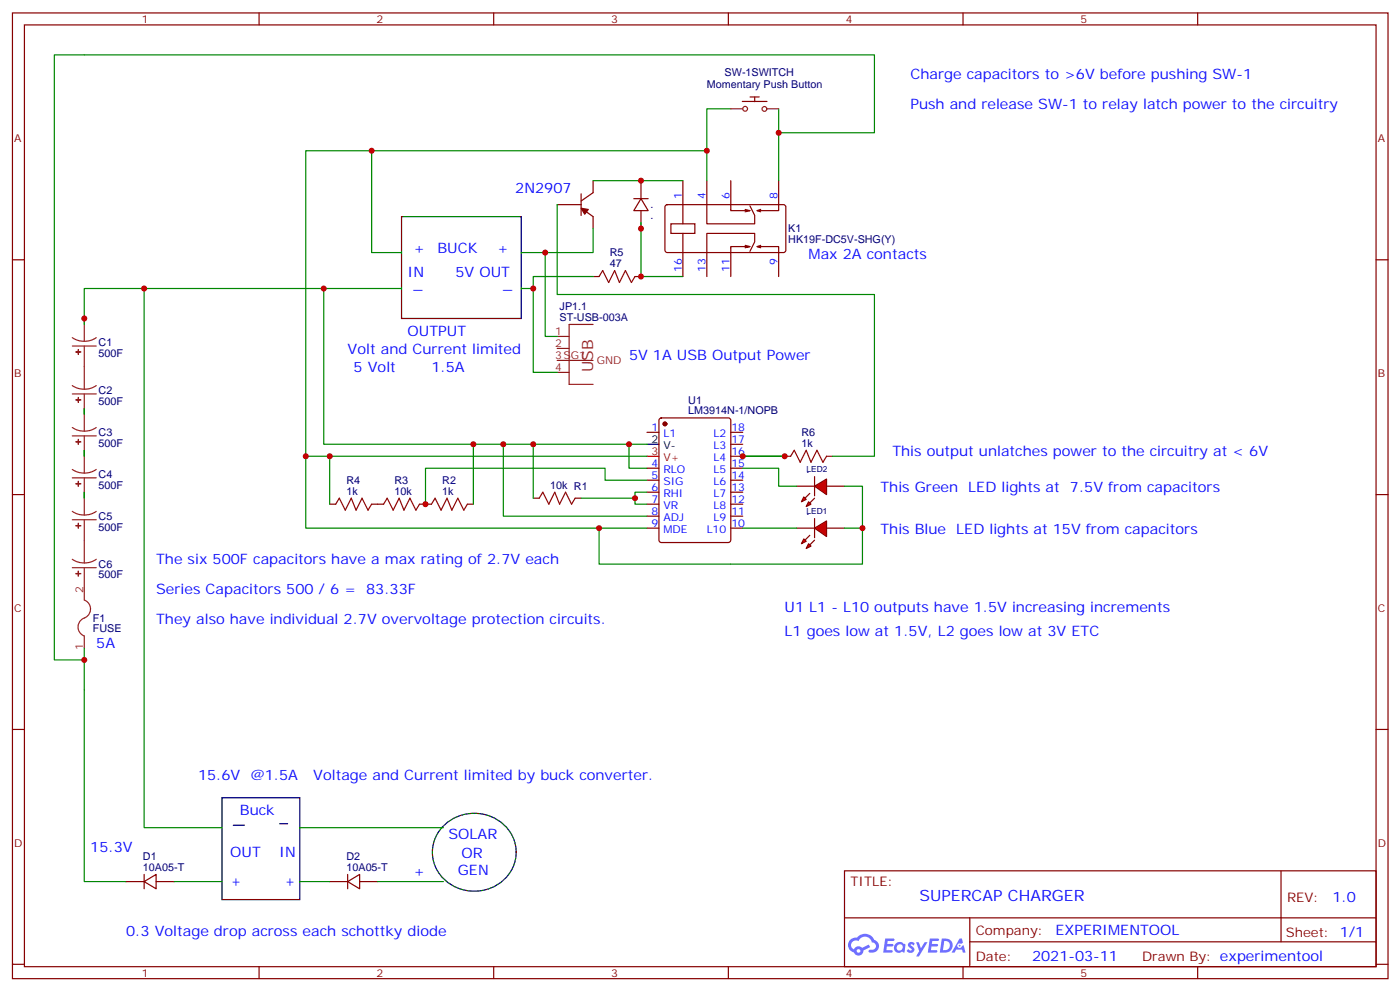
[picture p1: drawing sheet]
<svg xmlns="http://www.w3.org/2000/svg" width="413mm" height="292mm" viewBox="0 0 413 292" stroke-linecap="round" stroke-linejoin="round" font-family="sans-serif">
<g fill="none" stroke="#870000" stroke-width=".35">
<path d="M3.7 3.8h405.3v284.3h-405.3zM7.2 7.3h398.3v277.3h-398.3zM76.3 3.8v3.5M145.5 3.8v3.5M214.6 3.8v3.5M283.8 3.8v3.5M352.9 3.8v3.5M3.7 76.5h3.5M405.5 76.5h3.5M3.7 145.6h3.5M405.5 145.6h3.5M3.7 214.8h3.5"/>
<path d="M405.5 214.8h3.5M248.8 256.4h156.7v28.2h-156.7zM377.5 256.4v20.9M248.9 270.2h156.5M285.8 277.3h119.6M285.8 270.2v14.2M3.7 283.9h3.5M76.3 284.6v3.5M145.5 284.6v3.5M214.6 284.6v3.5M283.8 284.6v3.5M352.9 284.6v3.5"/>
<path d="M405.5 283.9h3.5"/>
</g>
<g fill="#5487ff">
<path d="M267.8 277.6a1.22 1.22 0 0 1 1.8 .2l-.4 .6a.47 .47 0 0 0-.4-.4 .47 .47 0 0 0-.5 .2l.2 .2a1.14 1.14 0 0 1 .8 1.8 1.14 1.14 0 0 1-2 0l-.2-.2 .5-.6 .7 .5a.29 .29 0 0 0 .4-.3 .29 .29 0 0 0-.3-.3 1.04 1.04 0 0 1-.6-1.7z"/>
<path d="M260.8 276.3h2.4l.3 .2-.1 .5-1.8 .1-.2 .8h1.6l.3 .4-.4 .4h-1.6l-.1 1.1h1.7l.2 .3-.2 .3-2.7 .1z"/>
<path d="M274 276.3h2.3l.4 .2-.2 .5-1.8 .1-.1 .8h1.5l.3 .4-.3 .4h-1.6l-.2 1.1h1.7l.2 .3-.2 .3-2.6 .1z"/>
<path d="M282.7 276.3h.7l.4 1.3-.6 .3a.69 .69 0 0 0-1.1 .3 .69 .69 0 0 0 .5 .9 .69 .69 0 0 0 .9-.6l.4-.2 .6 2.2h-.8l-.2-.9h-1.7l-.5 .9h-.9z"/>
<path d="M270 277.4h.7l.7 1.8 1.1-1.8h.8l-2.5 4.2h-.9l1-1.5z"/>
<path d="M277.5 276.3l-.6 4.2h1.4a2.11 2.11 0 0 0 2.4-2.1 2.11 2.11 0 0 0-2.5-2.1zM278.2 277.1a1.39 1.39 0 0 1 1.7 1.4 1.39 1.39 0 0 1-1.8 1.3h-.2z"/>
<path d="M263.8 277.9a1.54 1.54 0 0 0 0 2.2 1.54 1.54 0 0 0 2.1 .1l.6 .3 .3-2.3-.1-.3h-.5a1.49 1.49 0 0 0-2.4 0zM264.1 278.9a.95 .95 0 0 1 1.9 0 .95 .95 0 0 1-1.9 0z"/>
<path d="M250.6 276.7a2.18 2.18 0 0 0 1 3.7 1.44 1.44 0 0 0 1.7 .9 1.44 1.44 0 0 0 1.1-1.4l2-1.1-.4-.7-1.9 1a1.47 1.47 0 0 0-2.5 .4 1.39 1.39 0 0 1-.6-1.9 1.39 1.39 0 0 1 2-.5 2.12 2.12 0 0 1 2.1-1.3 2.12 2.12 0 0 1 1.9 1.7 1.14 1.14 0 0 1 1.1 1.4 1.14 1.14 0 0 1-1.6 .7 .43 .43 0 0 0-.6 .4 .43 .43 0 0 0 .4 .5 1.98 1.98 0 0 0 2.6-1.2 1.98 1.98 0 0 0-1.3-2.6 3.1 3.1 0 0 0-5.2-.6l-.9 .1zM252.4 280a.55 .55 0 0 1 1.1 0 .55 .55 0 0 1-1.1 0z"/>
<circle cx="282.8" cy="278.4" r=".26"/>
</g>
<g fill="none" stroke="#8c2424" stroke-width=".35">
<path d="M21.3 99.4l1.7 .8 1.8 .3M24.8 93.8v6.7M28.4 99.4l-1.7 .8-1.9 .3M164.2 99.1h3.5M174.8 95.5h-7.1v17.7h7.1M21.3 113.5l1.7 .8 1.8 .3M21.3 101.9h7.1M21.3 116h7.1M24.8 101.9v12.7M24.8 116v10.9M28.4 113.5l-1.7 .8-1.9 .3M164.2 102.6h3.5"/>
<path d="M164.2 106.1h10.6M164.2 109.6h3.5M21.3 125.9l1.7 .8 1.8 .2M21.3 138.2l1.7 .8 1.8 .3M21.3 128.3h7.1M24.8 128.3v11M28.4 125.9l-1.7 .8-1.9 .2M28.4 138.2l-1.7 .8-1.9 .3M21.3 150.6l1.7 .8 1.8 .2M21.3 140.7h7.1M21.3 153h7.1M24.8 140.7v10.9"/>
<path d="M24.8 153v12.7M28.4 150.6l-1.7 .8-1.9 .2M21.3 164.7l1.7 .8 1.8 .2M21.3 167.1h7.1M24.8 167.1v9.6a2.91 2.91 0 0 1 1.9 3 2.91 2.91 0 0 1-2.4 2.6 2.82 2.82 0 0 0-1.3 2.6 2.82 2.82 0 0 0 1.8 2.4v3.5M28.4 164.7l-1.7 .8-1.9 .2"/>
</g>
<g fill="#8c2424" stroke="#8c2424" stroke-width=".35">
<path d="M22.4 103.6h1.4z"/>
<path d="M23.1 102.9v1.5z"/>
<path d="M22.4 117.7l1.4 .1z"/>
<path d="M23.1 117.1v1.4z"/>
<path d="M22.4 130.1h1.4z"/>
<path d="M23.1 129.4v1.4z"/>
<path d="M22.4 142.4l1.4 .1z"/>
<path d="M23.1 141.7v1.5z"/>
<path d="M22.4 154.8h1.4z"/>
<path d="M23.1 154.1v1.4z"/>
<path d="M22.4 168.9h1.4z"/>
<path d="M23.1 168.2v1.4z"/>
</g>
<g fill="#870000" stroke="#870000" stroke-width=".35">
<path d="M171.2 61.3l2.2 .4-1.1 1.4z"/>
<circle cx="195.9" cy="124.8" r=".53"/>
</g>
<g fill="none" stroke="#870000" stroke-width=".35">
<path d="M171.2 57.1v6.3M174.8 53.2v3.5l-3.6 2.5M186.8 58.5h4.2M188.9 58.5l2.1 3.5h-4.2zM188.9 53.2v5.3M201.2 53.2v12.7M208.3 53.2v12.7h14.1v-2.5l-1.4-2.8M215.3 53.2v8.8h5.7l-1.4-.3M229.4 53.2v8.8h-6.3l1.1-.3M164.2 60.3h7M172.3 62l2.5 1.8v3.5M188.9 62v5.3"/>
<path d="M196.2 60.5l.4-.2h34.5l.5 .7-.1 12.9-.6 .5-34.5-.1-.5-.6v-12.7zM197.7 65.9h7.1v2.8h-7.1zM201.2 68.7v12.7M219.6 73l1.4-.4h-5.7v8.8M219.6 72.2l1.4 .4M221 74l1.4-2.8v-2.5h-14.1v12.7M221 62l-1.4 .4M223.1 62l1.1 .4M224.2 73l-1.1-.4h6.3v8.8M224.2 72.2l-1.1 .4M190.6 127.3h3.6M190.6 137.9h3.6"/>
<path d="M194.4 123.3l.5-.3h19.7l.7 .5v35.5l-.4 .7h-20l-.7-.4v-35.5zM215.3 127.3h3.6M215.3 137.9h3.6M215.3 134.3h3.6M215.3 130.8h3.6M231.2 134.3h1.8M243.6 134.3h1.7M97.2 148.4h1.7M109.5 148.4h3.5M123.6 148.4h3.5M137.7 148.4h1.8M157.1 146.7h1.8"/>
<path d="M169.5 146.7h1.7M190.6 141.4h3.6M190.6 144.9h3.6M190.6 148.4h3.6M190.6 152h3.6M190.6 155.5h3.6M215.3 141.4h3.6M215.3 144.9h3.6M215.3 148.4h3.6M215.3 152h3.6M215.3 155.5h3.6"/>
</g>
<path d="M118.3 63.8h35.3v30h-35.3zM190.6 130.8h3.6M65.4 234.9h22.9v30h-22.9zM131 242.8a12.7 12.7 0 0 1 20.8 5.5 11.8 11.8 0 0 1-13.5 14 11.4 11.4 0 0 1-9-17.5z" fill="none" stroke="#000" stroke-width=".35"/>
<path d="M190.6 134.3h3.6" fill="none" stroke="#f00" stroke-width=".35"/>
<g fill="none" stroke="#008700" stroke-width=".35">
<path d="M229.4 39.1h28.3v-22.9h-241.7v178.1h8.8M229.4 32v21.2M109.5 44.4v30h8.8M174.8 53.2h26.4M153.6 74.4h7.1v24.7h3.5M174.8 67.3v7.1h-14.1M188.9 65.5v15.9h12.3M24.8 95.5v-10.6h17.7v158.8h22.9M95.4 84.9v45.9h95.2M153.6 84.9h3.5v24.7h7.1M24.8 120.2v1.8M24.8 132.6v1.7"/>
<path d="M90.1 134.3v21.2h100.5M97.2 134.3v14.1M148.3 130.8v21.2h42.3M157.1 130.8v15.9M185.3 130.8v7.1h5.3M218.9 134.3h12.3M24.8 144.9v1.8M171.2 146.7h15.9M190.6 144.9h-3.5v3.5h3.5M88.3 243.7h42.4"/>
</g>
<path d="M233 134.3l1-1.7 1.8 3.5 1.8-3.5 1.4 3.5 1.7-3.5 1.8 3.5 1.1-1.8M98.9 148.4l1.1-1.7 1.7 3.5 1.8-3.5 1.4 3.5 1.8-3.5 1.7 3.5 1.1-1.8M113 148.4l1.1-1.7 1.8 3.5 1.7-3.5 1.4 3.5 1.8-3.5 1.8 3.5 1-1.8M127.1 148.4l1.1-1.7 1.8 3.5 1.7-3.5 1.4 3.5 1.8-3.5 1.8 3.5 1-1.8M158.9 146.7l1-1.8 1.8 3.5 1.8-3.5 1.4 3.5 1.8-3.5 1.7 3.5 1.1-1.7" fill="none" stroke="#a10000" stroke-width=".35"/>
<g fill="#f00" stroke="#870000" stroke-width=".35">
<path d="M240 155.5l3.6-2.1v4.6z"/>
<path d="M240 152.7v5.6z"/>
</g>
<g fill="#870000" stroke="#870000" stroke-width=".35">
<path d="M240 159l-1.4 1.4z"/>
<path d="M238.6 157.6l-1.4 1.4z"/>
</g>
<g fill="#f00" stroke="#870000" stroke-width=".35">
<path d="M238.3 160.1l.7 .7-1.4 .7z"/>
<path d="M236.9 158.7l.7 .7-1.5 .7z"/>
</g>
<path d="M174.8 81.4h1.7M187.1 81.4h1.8M234.7 155.5h5.3M243.6 155.5h5.2M37.2 259.6h5.3M42.5 259.6l3.5-2.1v4.2zM42.5 257.5v4.2M46 259.6h5.3M97.2 259.6h5.2M102.4 259.6l3.6-2.1v4.2zM102.4 257.5v4.2M106 259.6h5.3" fill="none" stroke="#870000" stroke-width=".35"/>
<g fill="none" stroke="#008700" stroke-width=".35">
<path d="M215.3 32h-7v21.2M208.3 44.4h-118.2v89.9h100.5M164.2 60.3v26.4h93.5v47.6h-12.4M42.5 84.9h75.8M174.8 81.4h-17.7v3.5M139.5 130.8v17.6M176.5 155.5v10.6h77.6v-10.6h-5.3M190.6 141.4h-12.3v-3.5h-52.9v10.5M218.9 155.5h15.8M24.8 190.8v68.8h12.4M51.3 259.6h14.1M88.3 259.6h8.9"/>
<path d="M111.3 259.6h19.4"/>
</g>
<path d="M176.5 81.4l1.1-1.7 1.8 3.5 1.7-3.5 1.4 3.5 1.8-3.5 1.8 3.5 1-1.8" fill="none" stroke="#a10000" stroke-width=".35"/>
<path d="M218.7 29.9h7.3M221 28.6h2.7M222.4 28.6v1.3" fill="none" stroke="#900" stroke-width=".35"/>
<g fill="none" stroke="#8c2424" stroke-width=".35">
<path d="M215.3 32h3.6M225.9 32h3.5"/>
<circle cx="219.6" cy="32" r=".71"/>
<circle cx="225.3" cy="32.1" r=".71"/>
</g>
<path d="M68.8 243h3.2M82.4 242.5h2.3" fill="none" stroke="#000" stroke-width=".35"/>
<g fill="#f00" stroke="#870000" stroke-width=".35">
<path d="M240 143.2l3.6-2.2v4.6z"/>
<path d="M240 140.3v5.7z"/>
</g>
<g fill="#870000" stroke="#870000" stroke-width=".35">
<path d="M240 146.7l-1.4 1.4z"/>
<path d="M238.6 145.3l-1.4 1.4z"/>
</g>
<g fill="#f00" stroke="#870000" stroke-width=".35">
<path d="M238.3 147.7l.7 .7-1.4 .8z"/>
<path d="M236.9 146.3l.7 .7-1.5 .7z"/>
</g>
<path d="M234.7 143.2h5.3M243.6 143.2h5.2" fill="none" stroke="#870000" stroke-width=".35"/>
<path d="M218.9 137.9h10.5v5.3h5.3M248.8 143.2h5.3v12.3" fill="none" stroke="#008700" stroke-width=".35"/>
<g fill="#c00">
<circle cx="187.1" cy="146.7" r=".88"/>
<circle cx="218.9" cy="134.3" r=".88"/>
<circle cx="160.7" cy="74.4" r=".88"/>
<circle cx="231.2" cy="134.3" r=".88"/>
<circle cx="229.4" cy="39.1" r=".88"/>
<circle cx="24.8" cy="194.3" r=".88"/>
<circle cx="95.4" cy="84.9" r=".88"/>
<circle cx="157.1" cy="130.8" r=".88"/>
<circle cx="148.3" cy="130.8" r=".88"/>
<circle cx="185.3" cy="130.8" r=".88"/>
<circle cx="176.5" cy="155.5" r=".88"/>
<circle cx="188.9" cy="53.2" r=".88"/>
<circle cx="188.9" cy="67.3" r=".88"/>
<circle cx="188.9" cy="81.4" r=".88"/>
<circle cx="157.1" cy="84.9" r=".88"/>
<circle cx="208.3" cy="44.4" r=".88"/>
<circle cx="97.2" cy="134.3" r=".88"/>
<circle cx="90.1" cy="134.3" r=".88"/>
<circle cx="109.5" cy="44.4" r=".88"/>
<circle cx="125.4" cy="148.4" r=".88"/>
<circle cx="139.5" cy="130.8" r=".88"/>
<circle cx="42.5" cy="84.9" r=".88"/>
<circle cx="254.1" cy="155.5" r=".88"/>
<circle cx="24.8" cy="93.8" r=".88"/>
</g>
<text font-size="4.6" fill="#8d2323" x="174.8" y="109.6" transform="rotate(-90 174.8 109.6)">USB</text>
<text font-size="4.6" fill="#00f" x="270.9" y="265.4">SUPERCAP CHARGER</text>
<g font-size="4.2" fill="#00f">
<text x="268.3" y="23.2">Charge capacitors to &gt;6V before pushing SW-1</text>
<text x="268.3" y="32">Push and release SW-1 to relay latch power to the circuitry</text>
<text x="151.8" y="56.7">2N2907</text>
<text x="121.8" y="74.4">+</text>
<text x="128.9" y="74.4">BUCK</text>
<text x="146.5" y="74.4">+</text>
<text x="238.3" y="76.1">Max 2A contacts</text>
<text x="120.1" y="81.4">IN</text>
<text x="134.2" y="81.4">5V OUT</text>
<text x="121.8" y="84.9">_</text>
<text x="148.3" y="84.9">_</text>
<text x="120.1" y="99.1">OUTPUT</text>
<text x="102.4" y="104.4">Volt and Current limited</text>
<text x="185.3" y="106.1">5V 1A USB Output Power</text>
<text x="104.2" y="109.6">5 Volt</text>
<text x="127.1" y="109.6">1.5A</text>
<text x="263" y="134.3">This output unlatches power to the circuitry at &lt; 6V</text>
<text x="259.4" y="144.9">This Green</text>
<text x="285.3" y="144.9">LED lights at 7.5V from capacitors</text>
<text x="259.4" y="157.3">This Blue</text>
<text x="281.8" y="157.3">LED lights at 15V from capacitors</text>
<text x="46" y="166.1">The six 500F capacitors have a max rating of 2.7V each</text>
<text x="46" y="174.9">Series Capacitors 500 / 6 =</text>
<text x="107.9" y="174.9">83.33F</text>
<text x="46" y="183.7">They also have individual 2.7V overvoltage protection circuits.</text>
<text x="231.2" y="180.2">U1 L1 - L10 outputs have 1.5V increasing increments</text>
<text x="28.4" y="190.8">5A</text>
<text x="231.2" y="187.3">L1 goes low at 1.5V, L2 goes low at 3V ETC</text>
<text x="58.3" y="229.6">15.6V</text>
<text x="73.8" y="229.6">@1.5A</text>
<text x="92.3" y="229.6">Voltage and Current limited by buck converter.</text>
<text x="70.7" y="240.1">Buck</text>
<text x="26.6" y="250.8">15.3V</text>
<text x="132.2" y="247.1">SOLAR</text>
<text x="67.8" y="252.4">OUT</text>
<text x="82.3" y="252.4">IN</text>
<text x="121.8" y="257.8">+</text>
<text x="134.9" y="257.6">GEN</text>
<text x="136" y="252.5">OR</text>
<text x="70.7" y="261.3" transform="rotate(-90 70.7 261.3)">+</text>
<text x="86.6" y="261.3" transform="rotate(-90 86.6 261.3)">+</text>
<text x="392.6" y="265.7">1.0</text>
<text x="37.2" y="275.4">0.3 Voltage drop across each schottky diode</text>
<text x="311" y="275.2">EXPERIMENTOOL</text>
<text x="304.1" y="283">2021-03-11</text>
</g>
<g font-size="3.9" fill="#800">
<text x="250.6" y="261">TITLE:</text>
<text x="379.2" y="265.7">REV:</text>
<text x="287.5" y="275.2">Company:</text>
<text x="378.9" y="275.8">Sheet: 1/1</text>
<text x="287.5" y="282.9">Date:</text>
<text x="336.6" y="282.9">Drawn By: experimentool</text>
</g>
<g font-size="3.2" fill="#800">
<text x="41.8" y="6.8">1</text>
<text x="110.9" y="6.8">2</text>
<text x="180.1" y="6.8">3</text>
<text x="249.2" y="6.8">4</text>
<text x="318.3" y="6.8">5</text>
<text x="4.2" y="41.9">A</text>
<text x="406" y="41.9">A</text>
<text x="4.2" y="111.1">B</text>
<text x="406" y="111.1">B</text>
<text x="4.2" y="180.2">C</text>
<text x="406" y="180.2">C</text>
<text x="4.2" y="249.3">D</text>
<text x="406" y="249.3">D</text>
<text x="41.8" y="287.6">1</text>
<text x="110.9" y="287.6">2</text>
<text x="180.1" y="287.6">3</text>
<text x="249.2" y="287.6">4</text>
<text x="318.3" y="287.6">5</text>
</g>
<g font-size="3.2" fill="#000080">
<text x="213.5" y="22.5">SW-1SWITCH</text>
<text x="208.3" y="26">Momentary Push Button</text>
<text x="191.7" y="64.5">.</text>
<text x="191.7" y="61.3">.</text>
<text x="232.3" y="71.5">HK19F-DC5V-SHG(Y)</text>
<text x="232.3" y="68.4">K1</text>
<text x="179.7" y="75.4">R5</text>
<text x="179.7" y="78.6">47</text>
<text x="164.9" y="94.5">ST-USB-003A</text>
<text x="164.9" y="91.3">JP1.1</text>
<text x="29.1" y="101.9">C1</text>
<text x="29.1" y="105.1">500F</text>
<text x="29.1" y="119.2">500F</text>
<text x="29.1" y="116">C2</text>
<text x="202.8" y="119">U1</text>
<text x="202.8" y="122">LM3914N-1/NOPB</text>
<text x="29.1" y="131.5">500F</text>
<text x="29.1" y="128.3">C3</text>
<text x="236.2" y="131.5">1k</text>
<text x="236.2" y="128.3">R6</text>
<text x="29.1" y="143.9">500F</text>
<text x="29.1" y="140.7">C4</text>
<text x="102.1" y="142.5">R4</text>
<text x="116.2" y="142.5">R3</text>
<text x="130.3" y="142.5">R2</text>
<text x="162.1" y="143.9">10k R1</text>
<text x="237.7" y="139.3">.</text>
<text x="102.1" y="145.6">1k</text>
<text x="116.2" y="145.6">10k</text>
<text x="130.3" y="145.6">1k</text>
<text x="29.1" y="153">C5</text>
<text x="237.7" y="151.6">.</text>
<text x="29.1" y="156.2">500F</text>
<text x="29.1" y="167.1">C6</text>
<text x="29.1" y="170.3">500F</text>
<text x="27.4" y="183">F1</text>
<text x="27.4" y="186.2">FUSE</text>
<text x="42.1" y="256.4">10A05-T</text>
<text x="42.1" y="253.2">D1</text>
<text x="102.1" y="256.4">10A05-T</text>
<text x="102.1" y="253.2">D2</text>
</g>
<g font-size="3.2" fill="#00f">
<text x="200.9" y="58.5" transform="rotate(-90 200.9 58.5)">1</text>
<text x="207.9" y="58.5" transform="rotate(-90 207.9 58.5)">4</text>
<text x="215" y="58.5" transform="rotate(-90 215 58.5)">6</text>
<text x="229.1" y="58.5" transform="rotate(-90 229.1 58.5)">8</text>
<text x="200.9" y="80.2" transform="rotate(-90 200.9 80.2)">16</text>
<text x="207.9" y="80.2" transform="rotate(-90 207.9 80.2)">13</text>
<text x="215" y="80.2" transform="rotate(-90 215 80.2)">11</text>
<text x="229.1" y="78.1" transform="rotate(-90 229.1 78.1)">9</text>
<text x="192" y="126.9">1</text>
<text x="195.5" y="128.7">L1</text>
<text x="210.2" y="128.7">L2</text>
<text x="215.5" y="130.5">17</text>
<text x="215.5" y="126.9">18</text>
<text x="192" y="137.5">4</text>
<text x="210.2" y="135.7">L4</text>
<text x="210.2" y="132.2">L3</text>
<text x="215.5" y="137.5">15</text>
<text x="215.5" y="134">16</text>
<text x="192" y="141">5</text>
<text x="195.5" y="139.3">RLO</text>
<text x="195.5" y="142.8">SIG</text>
<text x="210.2" y="142.8">L6</text>
<text x="210.2" y="139.3">L5</text>
<text x="215.5" y="141">14</text>
<text x="192" y="144.6">6</text>
<text x="192" y="148.1">7</text>
<text x="195.5" y="146.3">RHI</text>
<text x="195.5" y="149.9">VR</text>
<text x="210.2" y="149.9">L8</text>
<text x="210.2" y="146.3">L7</text>
<text x="215.5" y="148.1">12</text>
<text x="215.5" y="144.6">13</text>
<text x="192" y="151.6">8</text>
<text x="192" y="155.2">9</text>
<text x="195.5" y="153.4">ADJ</text>
<text x="210.2" y="153.4">L9</text>
<text x="215.5" y="155.2">10</text>
<text x="215.5" y="151.6">11</text>
<text x="195.5" y="156.9">MDE</text>
<text x="208.2" y="156.9">L10</text>
</g>
<g font-size="3.2" fill="#8d2323">
<text x="163.6" y="98.7">1</text>
<text x="163.6" y="102.2">2</text>
<text x="163.6" y="105.8">3SG1</text>
<text x="175.8" y="107.2">GND</text>
<text x="163.6" y="109.3">4</text>
<text x="24.5" y="174.6" transform="rotate(-90 24.5 174.6)">2</text>
<text x="24.5" y="191.4" transform="rotate(-90 24.5 191.4)">1</text>
</g>
<g font-size="3.2">
<text x="192" y="130.5">2</text>
<text x="195.5" y="132.2">V-</text>
</g>
<g font-size="3.2" fill="#f00">
<text x="192" y="134">3</text>
<text x="195.5" y="135.7">V+</text>
</g>
<g font-size="2.5" fill="#000080">
<text x="237.7" y="138.9">LED2</text>
<text x="237.7" y="151.3">LED1</text>
</g>
</svg>
